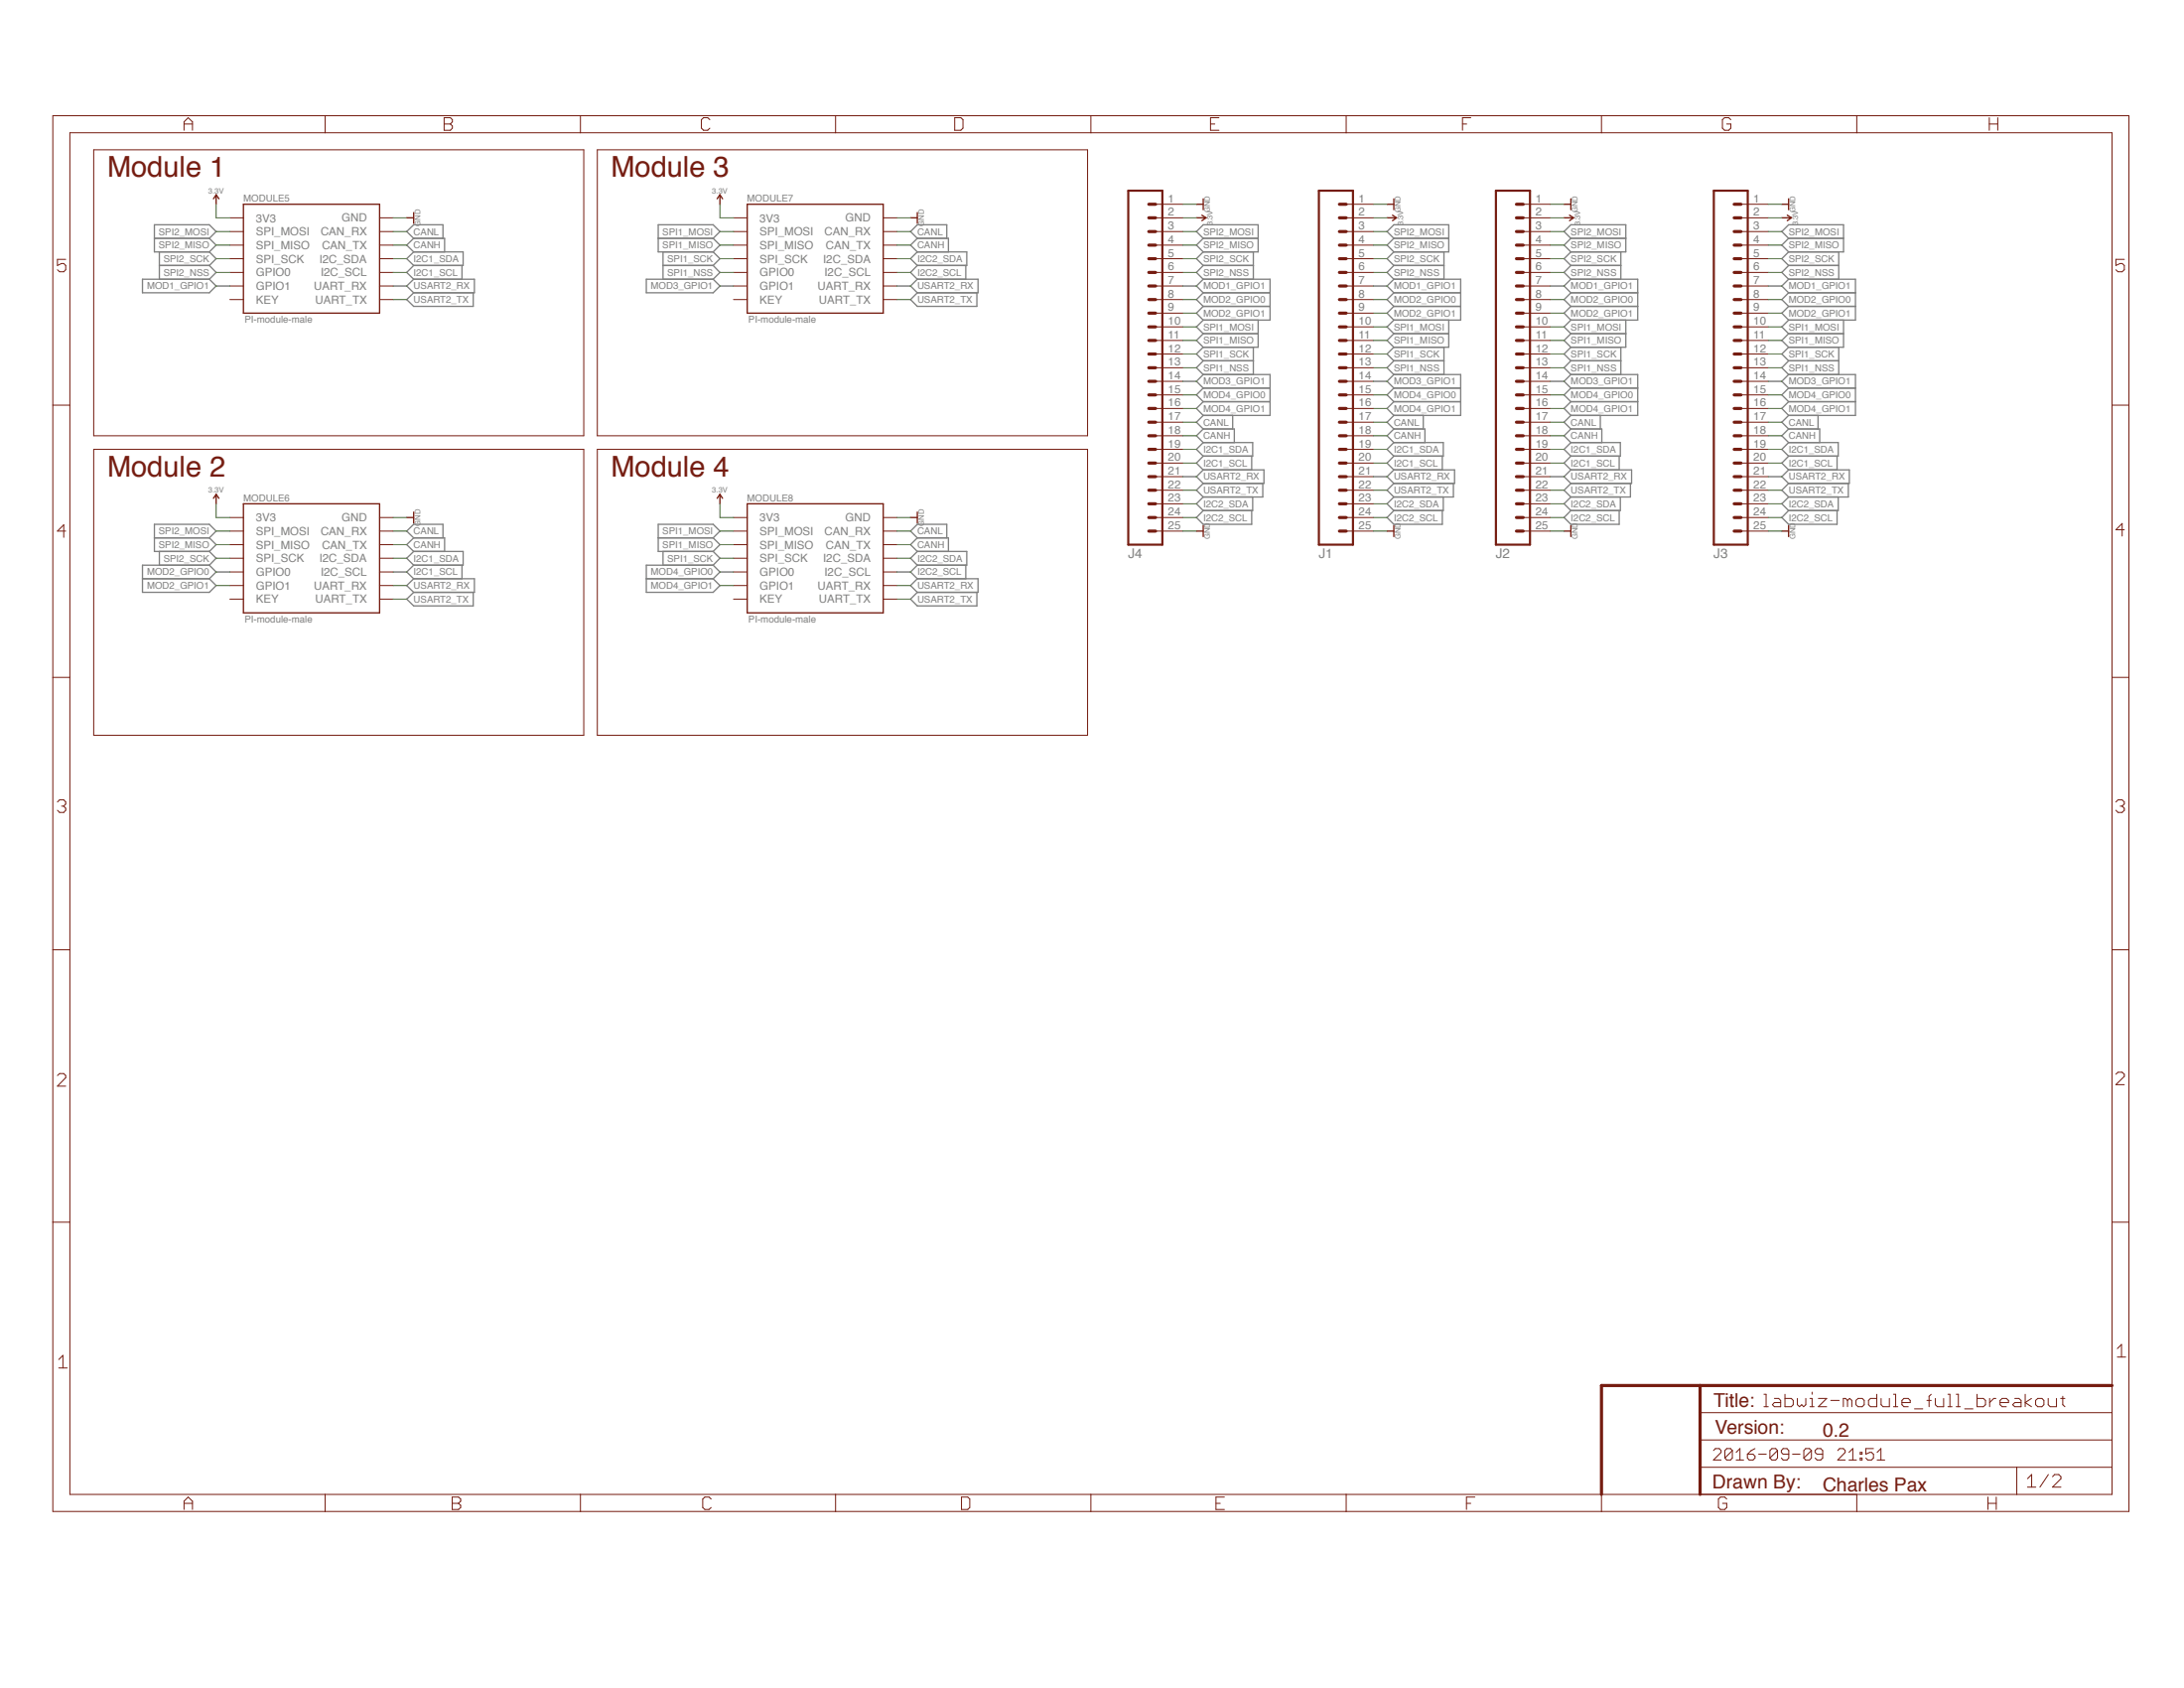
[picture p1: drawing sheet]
<svg xmlns="http://www.w3.org/2000/svg" width="279mm" height="216mm" viewBox="0 0 279 216" stroke-linecap="round" stroke-linejoin="round" font-family="sans-serif">
<g fill="none" stroke="#808080" stroke-width=".17">
<path d="M18.2 35.7h8.6l.8 .9-.8 .8h-8.6zM19.8 30.5h7M20.4 34h6.4M20.4 32.2v3.5M26.8 30.5l.8-.9-.8-.9h-7v3.5h7M26.8 30.5l.8 .9-.8 .8M26.8 32.2l.8 .9-.8 .9M26.8 34l.8 .8-.8 .9M52.9 32.2h6.4v1.8h-6.4M52.9 35.7h7.8v1.7h-7.8M52.9 32.2l-.9 .9 .9 .9M52.9 34l-.9 .8 .9 .9"/>
<path d="M52.9 35.7l-.9 .9 .9 .8M52.9 37.4l-.9 .9 .9 .9h7.6v-1.8M52.9 30.5h4v1.7M52.9 30.5l-.9-.9 .9-.9h3.8v1.8M52.9 30.5l-.9 .9 .9 .8M59.1 34v1.7M82.7 35.7h8.5l.9 .9-.9 .8h-8.5zM84.2 30.5h7M84.8 34h6.4M84.8 32.2v3.5M91.2 32.2l.9 .9-.9 .9M91.2 30.5l.9-.9-.9-.9h-7v3.5h7"/>
<path d="M91.2 30.5l.9 .9-.9 .8M91.2 34l.9 .8-.9 .9M117.4 32.2h6.3v1.8h-6.3M117.4 35.7h7.7v1.7h-7.7M117.4 37.4l-.9 .9 .9 .9h7.6v-1.8M117.4 30.5h3.9v1.7M117.4 30.5l-.9-.9 .9-.9h3.7v1.8M117.4 32.2l-.9 .9 .9 .9M117.4 34l-.9 .8 .9 .9M117.4 35.7l-.9 .9 .9 .8M117.4 30.5l-.9 .9 .9 .8M123.6 34v1.7"/>
<path d="M153.9 37.4l-.8 .9 .8 .9M153.9 37.4h8.6M153.9 39.2h8.6M153.9 39.2l-.8 .9 .8 .8M153.9 30.5l-.8-.9 .8-.9h7.1v3.5h-7.1M153.9 30.5h7.1M153.9 30.5l-.8 .9 .8 .8M153.9 35.7h8.6v5.2h-8.6M153.9 35.7l-.8 .9 .8 .8M153.9 34h6.4M153.9 32.2l-.8 .9 .8 .9M153.9 34l-.8 .8 .8 .9"/>
<path d="M160.3 32.2v3.5M178.3 37.4h8.6M178.3 39.2h8.6M178.3 37.4l-.9 .9 .9 .9M178.3 39.2l-.9 .9 .9 .8M178.3 34h6.4M178.3 35.7h8.6v5.2h-8.6M178.3 34l-.9 .8 .9 .9M178.3 30.5h7M178.3 30.5l-.9-.9 .9-.9h7v3.5h-7M178.3 32.2l-.9 .9 .9 .9M178.3 35.7l-.9 .9 .9 .8"/>
<path d="M178.3 30.5l-.9 .9 .9 .8M184.7 32.2v3.5M201 34h6.4M201 35.7h8.5v5.2h-8.5M201 34l-.9 .8 .9 .9M201 37.4h8.5M201 39.2h8.5M201 37.4l-.9 .9 .9 .9M201 39.2l-.9 .9 .9 .8M201 30.5h7M201 30.5l-.9-.9 .9-.9h7v3.5h-7M201 30.5l-.9 .9 .9 .8"/>
<path d="M201 32.2l-.9 .9 .9 .9M201 35.7l-.9 .9 .9 .8M207.4 32.2v3.5M228.8 34h6.4M228.8 35.7h8.6v5.2h-8.6M228.8 34l-.9 .8 .9 .9M228.8 37.4h8.6M228.8 39.2h8.6M228.8 37.4l-.9 .9 .9 .9M228.8 39.2l-.9 .9 .9 .8M228.8 30.5h7M228.8 30.5l-.9-.9 .9-.9h7v3.5h-7"/>
<path d="M228.8 35.7l-.9 .9 .9 .8M228.8 30.5l-.9 .9 .9 .8M228.8 32.2l-.9 .9 .9 .9M235.2 32.2v3.5M153.9 47.9h8.6v5.2h-8.6M153.9 40.9l-.8 .9 .8 .9M153.9 42.7h7.1M153.9 42.7l-.8 .8 .8 .9M153.9 46.1l-.8 .9 .8 .9M153.9 46.1h6.4M153.9 56.6l-.8 .9 .8 .8M153.9 56.6h6.4v1.7h-6.4"/>
<path d="M153.9 54.9h4v1.7M153.9 54.9l-.8 .8 .8 .9M153.9 47.9l-.8 .9 .8 .8M153.9 49.6h8.6M153.9 51.4l-.8 .8 .8 .9M153.9 51.4h8.6M153.9 49.6l-.8 .9 .8 .9M153.9 44.4l-.8 .9 .8 .8M153.9 58.3l-.8 .9 .8 .9M153.9 53.1l-.8 .9 .8 .9M157.7 53.1v1.8M160.1 58.3v1.8"/>
<path d="M160.3 44.4v3.5M161 40.9v3.5h-7.1M178.3 47.9h8.6v5.2h-8.6M178.3 46.1h6.4M178.3 46.1l-.9 .9 .9 .9M178.3 56.6h6.3v1.7h-6.3M178.3 56.6l-.9 .9 .9 .8M178.3 58.3l-.9 .9 .9 .9M178.3 54.9h4v1.7M178.3 53.1l-.9 .9 .9 .9M178.3 54.9l-.9 .8 .9 .9M178.3 44.4l-.9 .9 .9 .8"/>
<path d="M178.3 49.6h8.6M178.3 47.9l-.9 .9 .9 .8M178.3 51.4h8.6M178.3 51.4l-.9 .8 .9 .9M178.3 49.6l-.9 .9 .9 .9M178.3 42.7h7M178.3 40.9l-.9 .9 .9 .9M178.3 42.7l-.9 .8 .9 .9M182.1 53.1v1.8M184.5 58.3v1.8M184.7 44.4v3.5M185.3 40.9v3.5h-7"/>
<path d="M201 47.9h8.5v5.2h-8.5M201 42.7h7M201 40.9l-.9 .9 .9 .9M201 42.7l-.9 .8 .9 .9M201 46.1h6.4M201 46.1l-.9 .9 .9 .9M201 56.6h6.3v1.7h-6.3M201 56.6l-.9 .9 .9 .8M201 58.3l-.9 .9 .9 .9M201 54.9h3.9v1.7M201 53.1l-.9 .9 .9 .9M201 44.4l-.9 .9 .9 .8"/>
<path d="M201 49.6h8.5M201 47.9l-.9 .9 .9 .8M201 51.4h8.5M201 51.4l-.9 .8 .9 .9M201 49.6l-.9 .9 .9 .9M201 54.9l-.9 .8 .9 .9M204.7 53.1v1.8M207.1 58.3v1.8M207.4 44.4v3.5M208 40.9v3.5h-7M228.8 47.9h8.6v5.2h-8.6M228.8 42.7h7"/>
<path d="M228.8 40.9l-.9 .9 .9 .9M228.8 42.7l-.9 .8 .9 .9M228.8 46.1h6.4M228.8 46.1l-.9 .9 .9 .9M228.8 56.6h6.4v1.7h-6.4M228.8 56.6l-.9 .9 .9 .8M228.8 58.3l-.9 .9 .9 .9M228.8 54.9h4v1.7M228.8 53.1l-.9 .9 .9 .9M228.8 44.4l-.9 .9 .9 .8M228.8 49.6h8.6M228.8 47.9l-.9 .9 .9 .8"/>
<path d="M228.8 51.4h8.6M228.8 51.4l-.9 .8 .9 .9M228.8 49.6l-.9 .9 .9 .9M228.8 54.9l-.9 .8 .9 .9M232.6 53.1v1.8M235 58.3v1.8M235.2 44.4v3.5M235.8 40.9v3.5h-7M18.2 74h8.6M19.8 68.8h7M20.4 70.5v1.8M26.8 72.3l.8 .9-.8 .8"/>
<path d="M26.8 68.8l.8-.9-.8-.8h-7v3.4h7M26.8 68.8l.8 .9-.8 .8M26.8 72.3h-8.6v3.5h8.6l.8-.9-.8-.9M26.8 70.5l.8 .9-.8 .9M52.9 70.5h6.4v1.8h-6.4M52.9 68.8h4v1.7M52.9 68.8l-.9 .9 .9 .8M52.9 75.8l-.9 .8 .9 .9h7.6v-1.7M52.9 74h7.8v1.8h-7.8M52.9 68.8l-.9-.9 .9-.8h3.8v1.7M52.9 74l-.9 .9 .9 .9M52.9 70.5l-.9 .9 .9 .9"/>
<path d="M52.9 72.3l-.9 .9 .9 .8M59.1 72.3v1.7M82.7 74h8.5M84.2 68.8h7M84.8 70.5v1.8M91.2 72.3l.9 .9-.9 .8M91.2 68.8l.9-.9-.9-.8h-7v3.4h7M91.2 68.8l.9 .9-.9 .8M91.2 72.3h-8.5v3.5h8.5l.9-.9-.9-.9M91.2 70.5l.9 .9-.9 .9M117.4 74h7.7v1.8h-7.7M117.4 70.5h6.3v1.8h-6.3"/>
<path d="M117.4 70.5l-.9 .9 .9 .9M117.4 72.3l-.9 .9 .9 .8M117.4 68.8h3.9v1.7M117.4 74l-.9 .9 .9 .9M117.4 68.8l-.9 .9 .9 .8M117.4 75.8l-.9 .8 .9 .9h7.6v-1.7M117.4 68.8l-.9-.9 .9-.8h3.7v1.7M123.6 72.3v1.7M153.9 65.3l-.8 .9 .8 .9h6.2v-1.8M153.9 61.8l-.8 .9 .8 .9M153.9 60.1h7.8v1.7h-7.8M153.9 60.1l-.8 .9 .8 .8"/>
<path d="M153.9 63.6l-.8 .8 .8 .9M160.3 63.6v1.7h-6.4M161.5 61.8v1.8h-7.6M178.3 60.1l-.9 .9 .9 .8M178.3 61.8l-.9 .9 .9 .9M178.3 65.3l-.9 .9 .9 .9h6.2v-1.8M178.3 60.1h7.8v1.7h-7.8M178.3 63.6l-.9 .8 .9 .9M184.6 63.6v1.7h-6.3M185.9 61.8v1.8h-7.6M201 65.3l-.9 .9 .9 .9h6.1v-1.8M201 60.1h7.7v1.7h-7.7"/>
<path d="M201 60.1l-.9 .9 .9 .8M201 63.6l-.9 .8 .9 .9M201 61.8l-.9 .9 .9 .9M207.3 63.6v1.7h-6.3M208.6 61.8v1.8h-7.6M228.8 65.3l-.9 .9 .9 .9h6.2v-1.8M228.8 60.1h7.8v1.7h-7.8M228.8 60.1l-.9 .9 .9 .8M228.8 63.6l-.9 .8 .9 .9M228.8 61.8l-.9 .9 .9 .9M235.2 63.6v1.7h-6.4M236.5 61.8v1.8h-7.7"/>
</g>
<g fill="none" stroke="#751c10" stroke-width=".13">
<path d="M6.8 14.8h265.6v178.5h-265.6zM8.9 17h261.3v174.1h-261.3zM12 19.2v36.5M12 19.2h62.7v36.5h-62.7M23.5 16.7v-1.1l.6-.5 .5 .5v1.1M23.5 15.9h1.1M41.6 14.8v2.2M56.8 15.9h.8M56.8 15.1h.8l.3 .2v.3l-.3 .3 .3 .2v.3l-.3 .3h-.8zM74.3 14.8v2.2M76.4 19.2h62.7v36.5h-62.7zM90.8 15.3l-.3-.2h-.5l-.3 .2v1.1l.3 .3h.5l.3-.3"/>
<path d="M106.9 14.8v2.2M122.1 15.1h.8l.3 .2v1.1l-.3 .3h-.8zM139.6 14.8v2.2M154.9 15.9h.5M155.9 15.1h-1v1.6h1M172.2 14.8v2.2M187.1 15.9h.5M188.2 15.1h-1.1v1.6M204.9 14.8v2.2M221.4 15.3l-.2-.2h-.6l-.2 .2v1.1l.2 .3h.6l.2-.3v-.5h-.5M237.5 14.8v2.2M254.5 15.1v1.6"/>
<path d="M254.5 15.9h1.1M255.6 15.1v1.6M8.4 33.2h-1v.8l.5-.3h.3l.2 .3v.5l-.2 .3h-.6l-.2-.3M29.4 27.9h1.7M29.4 29.6h1.7M29.4 36.6h1.7M29.4 31.4h1.7M29.4 33.1h1.7M29.4 34.8h1.7M29.4 38.3h1.7M48.6 27.9h1.7M48.6 29.6h1.7"/>
<path d="M48.6 36.6h1.7M48.6 31.4h1.7M48.6 33.1h1.7M48.6 34.8h1.7M48.6 38.3h1.7M93.8 27.9h1.8M93.8 29.6h1.8M93.8 36.6h1.8M93.8 31.4h1.8M93.8 33.1h1.8M93.8 34.8h1.8M93.8 38.3h1.8"/>
<path d="M113 27.9h1.7M113 29.6h1.7M113 36.6h1.7M113 31.4h1.7M113 33.1h1.7M113 34.8h1.7M113 38.3h1.7M147.8 27.9h3.5M147.8 29.6h3.5M147.8 36.6h3.5M147.8 31.4h3.5M147.8 33.1h3.5"/>
<path d="M147.8 34.8h3.5M147.8 38.3h3.5M147.8 26.1h3.5M172.2 27.9h3.5M172.2 29.6h3.5M172.2 36.6h3.5M172.2 31.4h3.5M172.2 33.1h3.5M172.2 34.8h3.5M172.2 38.3h3.5M172.2 26.1h3.5M194.9 27.9h3.4"/>
<path d="M194.9 29.6h3.4M194.9 36.6h3.4M194.9 31.4h3.4M194.9 33.1h3.4M194.9 34.8h3.4M194.9 38.3h3.4M194.9 26.1h3.4M222.7 27.9h3.5M222.7 29.6h3.5M222.7 36.6h3.5M222.7 31.4h3.5M222.7 33.1h3.5"/>
<path d="M222.7 34.8h3.5M222.7 38.3h3.5M222.7 26.1h3.5M271.8 33.2h-1.1v.8l.5-.3h.3l.3 .3v.5l-.3 .3h-.5l-.3-.3M6.8 51.8h2.1M12 57.5h62.7v36.5h-62.7zM76.4 57.5h62.7v36.5h-62.7zM147.8 55.7h3.5M147.8 57.5h3.5M147.8 40.1h3.5M147.8 41.8h3.5M147.8 43.5h3.5"/>
<path d="M147.8 45.3h3.5M147.8 47h3.5M147.8 48.8h3.5M147.8 50.5h3.5M147.8 52.2h3.5M147.8 54h3.5M147.8 59.2h3.5M172.2 55.7h3.5M172.2 57.5h3.5M172.2 40.1h3.5M172.2 41.8h3.5M172.2 43.5h3.5"/>
<path d="M172.2 45.3h3.5M172.2 47h3.5M172.2 48.8h3.5M172.2 50.5h3.5M172.2 52.2h3.5M172.2 54h3.5M172.2 59.2h3.5M194.9 55.7h3.4M194.9 57.5h3.4M194.9 40.1h3.4M194.9 41.8h3.4M194.9 43.5h3.4"/>
<path d="M194.9 45.3h3.4M194.9 47h3.4M194.9 48.8h3.4M194.9 50.5h3.4M194.9 52.2h3.4M194.9 54h3.4M194.9 59.2h3.4M222.7 55.7h3.5M222.7 57.5h3.5M222.7 40.1h3.5M222.7 41.8h3.5M222.7 43.5h3.5"/>
<path d="M222.7 45.3h3.5M222.7 47h3.5M222.7 48.8h3.5M222.7 50.5h3.5M222.7 52.2h3.5M222.7 54h3.5M222.7 59.2h3.5M270.2 51.8h2.2M8.4 67.9h-1l.8-.8v1.6M29.4 67.9h1.7M29.4 66.2h1.7M29.4 74.9h1.7"/>
<path d="M29.4 69.7h1.7M29.4 71.4h1.7M29.4 73.2h1.7M29.4 76.6h1.7M48.6 67.9h1.7M48.6 66.2h1.7M48.6 74.9h1.7M48.6 69.7h1.7M48.6 71.4h1.7M48.6 73.2h1.7M48.6 76.6h1.7M93.8 67.9h1.8"/>
<path d="M93.8 66.2h1.8M93.8 74.9h1.8M93.8 69.7h1.8M93.8 71.4h1.8M93.8 73.2h1.8M93.8 76.6h1.8M113 67.9h1.7M113 66.2h1.7M113 74.9h1.7M113 69.7h1.7M113 71.4h1.7M113 73.2h1.7"/>
<path d="M113 76.6h1.7M147.8 67.9h3.5M147.8 66.2h3.5M147.8 61h3.5M147.8 62.7h3.5M147.8 64.4h3.5M172.2 67.9h3.5M172.2 66.2h3.5M172.2 61h3.5M172.2 62.7h3.5M172.2 64.4h3.5M194.9 67.9h3.4"/>
<path d="M194.9 66.2h3.4M194.9 61h3.4M194.9 62.7h3.4M194.9 64.4h3.4M222.7 67.9h3.5M222.7 66.2h3.5M222.7 61h3.5M222.7 62.7h3.5M222.7 64.4h3.5M271.8 67.8h-1.1l.8-.8v1.6M6.8 86.6h2.1M270.2 86.6h2.2"/>
<path d="M7.4 102.6l.2-.3h.6l.2 .3v.2l-.2 .3M7.9 103.1h.3M8.2 103.1l.2 .3v.2l-.2 .3h-.6l-.2-.3M270.7 102.6l.3-.3h.5l.3 .3v.2l-.3 .3M271.2 103.1h.3M271.5 103.1l.3 .3v.2l-.3 .3h-.5l-.3-.3M6.8 121.5h2.1M7.4 137.6l.2-.3h.6l.2 .3v.2l-1 1.1h1M270.2 121.5h2.2M270.7 137.4l.3-.3h.5l.3 .3v.3l-1.1 1h1.1M6.8 156.3h2.1M270.2 156.3h2.2"/>
<path d="M7.5 173.9l.5-.5v1.6M7.5 175h1.1M225.7 178.3h.2v1.6M225.7 179.9h.5M227 178.9h.5l.3 .2v.8h-.8l-.3-.2 .3-.3h.8M228.4 178.3v1.6h.8l.2-.2v-.6l-.2-.2h-.8M229.9 178.9v.8l.3 .2 .3-.2 .2 .2 .3-.2v-.8M231.5 179.9h.6M231.5 178.9h.3v1M231.8 178.1v.2M232.6 178.9h1.1l-1.1 1h1.1M234.2 179.1h1.1"/>
<path d="M236.4 179.1l-.3-.2h-.3v1M236.4 179.1v.8M236.4 179.1l.2-.2 .3 .2v.8M237.4 179.1l.3-.2h.5l.3 .2v.6l-.3 .2h-.5l-.3-.2zM240.1 178.3v1.6h-.8l-.3-.2v-.6l.3-.2h.8M240.6 178.9v.8l.3 .2h.8v-1M242.2 178.3h.3v1.6M242.2 179.9h.6M243.3 179.4h1.1v-.3l-.3-.2h-.5l-.3 .2v.6l.3 .2h.5M246.5 179.1h.6M247.1 178.3l-.3 .3v1.3M247.6 178.9v.8l.2 .2h.9v-1"/>
<path d="M249.2 178.3h.3v1.6M249.2 179.9h.5M250.3 178.3h.2v1.6M250.3 179.9h.5M252.9 178.3v1.6h.8l.3-.2v-.6l-.3-.2h-.8M254.5 178.9v1M255.3 178.9h-.2l-.6 .5M255.9 179.4h1v-.3l-.2-.2h-.6l-.2 .2v.6l.2 .2h.6M257.8 178.9h.5l.3 .2v.8h-.8l-.3-.2 .3-.3h.8M259.1 178.3v1.6M259.9 178.9l-.8 .5 .8 .5M260.4 179.1l.3-.2h.5l.3 .2v.6l-.3 .2h-.5l-.3-.2z"/>
<path d="M262 178.9v.8l.3 .2h.8v-1M263.6 178.9h.6M263.9 178.6v1.1l.3 .2M270.9 172.5l.5-.5v1.6M270.9 173.6h1M23.5 193.1v-1.1l.6-.5 .5 .5v1.1M23.5 192.3h1.1M41.6 191.1v2.2M57.9 192.3h.8M57.9 191.5h.8l.2 .2v.3l-.2 .3 .2 .2v.3l-.2 .3h-.8zM74.3 191.1v2.2M91 191.7l-.3-.2h-.5l-.3 .2v1.1l.3 .3h.5l.3-.3"/>
<path d="M106.9 191.1v2.2M123 191.5h.8l.3 .2v1.1l-.3 .3h-.8zM139.6 191.1v2.2M155.6 192.3h.5M156.6 191.5h-1v1.6h1M172.2 191.1v2.2M187.6 192.3h.6M188.7 191.5h-1.1v1.6M204.9 191.1v2.2M217.5 187.7h52.7M217.5 184.2h52.7M217.5 180.7h52.7"/>
<path d="M219.2 185.5l.3-.2h.4l.3 .2v.3l-1 .9h1M220.9 191.7l-.3-.2h-.5l-.3 .2v1.1l.3 .3h.5l.3-.3v-.5h-.5M221.6 185.5v1l-.2 .2h-.5l-.2-.2M221.6 185.5l-.2-.2h-.5l-.2 .2v1M221.6 185.5l-.9 1M222.1 186.7h1M222.1 185.8l.5-.5v1.4M223.5 186h.8l.2 .3v.2l-.2 .2h-.5l-.3-.2zM224.5 185.3l-.5 .2-.5 .5M225 186h1M227.4 185.5v1l-.2 .2h-.5l-.3-.2M227.4 185.5l-.2-.2h-.5l-.3 .2v1"/>
<path d="M227.4 185.5l-1 1M228.8 186h-.7l-.2-.2v-.3l.2-.2h.5l.2 .2v1l-.2 .2h-.5l-.2-.2M229.3 186h1M231.7 185.5v1l-.2 .2h-.5l-.2-.2M231.7 185.5l-.2-.2h-.5l-.2 .2v1M231.7 185.5l-.9 1M233.2 186h-.7l-.3-.2v-.3l.3-.2h.4l.3 .2v1l-.3 .2h-.4l-.3-.2M235.1 185.5l.2-.2h.5l.3 .2v.3l-1 .9h1M236.5 186.7h1M236.5 185.8l.5-.5v1.4M237.5 191.1v2.2M238 186.5h.2v.2h-.2z"/>
<path d="M238 185.8h.2v.2h-.2zM239.7 185.3h-1v.7l.5-.2h.2l.3 .2v.5l-.3 .2h-.5l-.2-.2M240.1 185.8l.5-.5v1.4M240.1 186.7h1M244.9 180.2h1.1M251.3 180.2h1.1M254.3 192.3h1.1M254.3 191.5v1.6M255.4 191.5v1.6M258 187.7v3.4M259.4 189.1l.5-.5v1.6M259.4 190.2h1"/>
<path d="M262 188.6l-1 1.6M262.6 188.9l.3-.3h.5l.3 .3v.2l-1.1 1.1h1.1"/>
</g>
<g fill="none" stroke="#751c10" stroke-width=".4">
<path d="M147 29.6h.8M147 27.9h.8M147 26.1h.8M147 33.1h.8M147 31.4h.8M147 34.8h.8M147 36.6h.8M147 38.3h.8M171.3 29.6h.9M171.3 27.9h.9M171.3 26.1h.9M171.3 33.1h.9"/>
<path d="M171.3 31.4h.9M171.3 34.8h.9M171.3 36.6h.9M171.3 38.3h.9M194 29.6h.9M194 27.9h.9M194 26.1h.9M194 33.1h.9M194 31.4h.9M194 34.8h.9M194 36.6h.9M194 38.3h.9"/>
<path d="M221.9 29.6h.8M221.9 27.9h.8M221.9 26.1h.8M221.9 33.1h.8M221.9 31.4h.8M221.9 34.8h.8M221.9 36.6h.8M221.9 38.3h.8M147 40.1h.8M147 41.8h.8M147 43.5h.8M147 45.3h.8"/>
<path d="M147 47h.8M147 48.8h.8M147 50.5h.8M147 52.2h.8M147 54h.8M147 55.7h.8M147 57.5h.8M147 59.2h.8M171.3 40.1h.9M171.3 41.8h.9M171.3 43.5h.9M171.3 45.3h.9"/>
<path d="M171.3 47h.9M171.3 48.8h.9M171.3 50.5h.9M171.3 52.2h.9M171.3 54h.9M171.3 55.7h.9M171.3 57.5h.9M171.3 59.2h.9M194 40.1h.9M194 41.8h.9M194 43.5h.9M194 45.3h.9"/>
<path d="M194 47h.9M194 48.8h.9M194 50.5h.9M194 52.2h.9M194 54h.9M194 55.7h.9M194 57.5h.9M194 59.2h.9M221.9 40.1h.8M221.9 41.8h.8M221.9 43.5h.8M221.9 45.3h.8"/>
<path d="M221.9 47h.8M221.9 48.8h.8M221.9 50.5h.8M221.9 52.2h.8M221.9 54h.8M221.9 55.7h.8M221.9 57.5h.8M221.9 59.2h.8M147 61h.8M147 62.7h.8M147 64.4h.8M147 66.2h.8"/>
<path d="M147 67.9h.8M171.3 61h.9M171.3 62.7h.9M171.3 64.4h.9M171.3 66.2h.9M171.3 67.9h.9M194 61h.9M194 62.7h.9M194 64.4h.9M194 66.2h.9M194 67.9h.9M221.9 61h.8"/>
<path d="M221.9 62.7h.8M221.9 64.4h.8M221.9 66.2h.8M221.9 67.9h.8M217.5 177.2v13.9M270.2 177.2h-65.3v13.9"/>
</g>
<g fill="none" stroke="#751c10" stroke-width=".17">
<path d="M27.6 24.9l.4 .5M27.6 24.9l-.3 .5M27.6 24.9v1.2M31.1 26.1h17.5v14h-17.5zM52 27.9h.9M52.9 27.2v1.4M92.1 24.9l.3 .5M92.1 24.9l-.4 .5M92.1 24.9v1.2M95.6 26.1h17.4v14h-17.4zM116.5 27.9h.9M117.4 27.2v1.4"/>
<path d="M153.1 26.1h.8M153.1 27.9h1.2M153.8 27.5l.5 .4M153.9 25.4v1.4M154.3 27.9l-.5 .3M177.4 26.1h.9M177.4 27.9h1.3M178.1 27.5l.6 .4M178.3 25.4v1.4M178.7 27.9l-.6 .3M200.1 26.1h.9M200.1 27.9h1.2"/>
<path d="M200.8 27.5l.5 .4M201 25.4v1.4M201.3 27.9l-.5 .3M227.9 26.1h.9M227.9 27.9h1.3M228.6 27.5l.6 .4M228.8 25.4v1.4M229.2 27.9l-.6 .3M27.6 63.2v1.2M27.6 63.2l.4 .5M27.6 63.2l-.3 .5M31.1 64.4h17.5v14h-17.5z"/>
<path d="M52 66.2h.9M52.9 65.5v1.4M92.1 63.2v1.2M92.1 63.2l.3 .5M92.1 63.2l-.4 .5M95.6 64.4h17.4v14h-17.4zM116.5 66.2h.9M117.4 65.5v1.4M153.1 67.9h.8M153.9 67.2v1.4M177.4 67.9h.9M178.3 67.2v1.4"/>
<path d="M200.1 67.9h.9M201 67.2v1.4M227.9 67.9h.9M228.8 67.2v1.4"/>
</g>
<path d="M144.3 24.4h4.4v45.3h-4.4zM168.7 24.4h4.4v45.3h-4.4zM191.4 24.4h4.3v45.3h-4.3zM219.2 24.4h4.4v45.3h-4.4z" fill="none" stroke="#751c10" stroke-width=".28"/>
<g fill="none" stroke="#387919" stroke-width=".13">
<path d="M27.6 26.1v1.8h1.8M27.6 34.8h1.8M27.6 29.6h1.8M27.6 31.4h1.8M27.6 33.1h1.8M27.6 36.6h1.8M50.3 27.9h1.7M50.3 34.8h1.7M50.3 38.3h1.7M50.3 29.6h1.7M50.3 31.4h1.7M50.3 33.1h1.7"/>
<path d="M50.3 36.6h1.7M92.1 26.1v1.8h1.7M92.1 34.8h1.7M92.1 29.6h1.7M92.1 31.4h1.7M92.1 33.1h1.7M92.1 36.6h1.7M114.7 27.9h1.8M114.7 34.8h1.8M114.7 38.3h1.8M114.7 29.6h1.8M114.7 31.4h1.8"/>
<path d="M114.7 33.1h1.8M114.7 36.6h1.8M151.3 27.9h1.8M151.3 26.1h1.8M151.3 34.8h1.8M151.3 38.3h1.8M151.3 29.6h1.8M151.3 31.4h1.8M151.3 33.1h1.8M151.3 36.6h1.8M175.7 27.9h1.7M175.7 26.1h1.7"/>
<path d="M175.7 34.8h1.7M175.7 38.3h1.7M175.7 29.6h1.7M175.7 31.4h1.7M175.7 33.1h1.7M175.7 36.6h1.7M198.3 27.9h1.8M198.3 26.1h1.8M198.3 34.8h1.8M198.3 38.3h1.8M198.3 29.6h1.8M198.3 31.4h1.8"/>
<path d="M198.3 33.1h1.8M198.3 36.6h1.8M226.2 27.9h1.7M226.2 26.1h1.7M226.2 34.8h1.7M226.2 38.3h1.7M226.2 29.6h1.7M226.2 31.4h1.7M226.2 33.1h1.7M226.2 36.6h1.7M151.3 40.1h1.8M151.3 41.8h1.8"/>
<path d="M151.3 43.5h1.8M151.3 47h1.8M151.3 57.5h1.8M151.3 59.2h1.8M151.3 54h1.8M151.3 45.3h1.8M151.3 48.8h1.8M151.3 52.2h1.8M151.3 50.5h1.8M151.3 55.7h1.8M175.7 40.1h1.7M175.7 41.8h1.7"/>
<path d="M175.7 43.5h1.7M175.7 47h1.7M175.7 57.5h1.7M175.7 59.2h1.7M175.7 54h1.7M175.7 45.3h1.7M175.7 48.8h1.7M175.7 52.2h1.7M175.7 50.5h1.7M175.7 55.7h1.7M198.3 40.1h1.8M198.3 41.8h1.8"/>
<path d="M198.3 43.5h1.8M198.3 47h1.8M198.3 57.5h1.8M198.3 59.2h1.8M198.3 54h1.8M198.3 45.3h1.8M198.3 48.8h1.8M198.3 52.2h1.8M198.3 50.5h1.8M198.3 55.7h1.8M226.2 40.1h1.7M226.2 41.8h1.7"/>
<path d="M226.2 43.5h1.7M226.2 47h1.7M226.2 57.5h1.7M226.2 59.2h1.7M226.2 54h1.7M226.2 45.3h1.7M226.2 48.8h1.7M226.2 52.2h1.7M226.2 50.5h1.7M226.2 55.7h1.7M27.6 64.4v1.8h1.8M27.6 67.9h1.8"/>
<path d="M27.6 73.2h1.8M27.6 74.9h1.8M27.6 69.7h1.8M27.6 71.4h1.8M50.3 66.2h1.7M50.3 67.9h1.7M50.3 73.2h1.7M50.3 74.9h1.7M50.3 69.7h1.7M50.3 71.4h1.7M50.3 76.6h1.7M92.1 64.4v1.8h1.7"/>
<path d="M92.1 67.9h1.7M92.1 73.2h1.7M92.1 74.9h1.7M92.1 69.7h1.7M92.1 71.4h1.7M114.7 66.2h1.8M114.7 67.9h1.8M114.7 73.2h1.8M114.7 74.9h1.8M114.7 69.7h1.8M114.7 71.4h1.8M114.7 76.6h1.8"/>
<path d="M151.3 66.2h1.8M151.3 67.9h1.8M151.3 61h1.8M151.3 64.4h1.8M151.3 62.7h1.8M175.7 66.2h1.7M175.7 67.9h1.7M175.7 61h1.7M175.7 64.4h1.7M175.7 62.7h1.7M198.3 66.2h1.8M198.3 67.9h1.8"/>
<path d="M198.3 61h1.8M198.3 64.4h1.8M198.3 62.7h1.8M226.2 66.2h1.7M226.2 67.9h1.7M226.2 61h1.7M226.2 64.4h1.7M226.2 62.7h1.7"/>
</g>
<g font-size="3.7" fill="#751c10">
<text x="13.7" y="22.6">Module 1</text>
<text x="78.2" y="22.6">Module 3</text>
<text x="13.7" y="61">Module 2</text>
<text x="78.2" y="61">Module 4</text>
</g>
<g font-size="2.5" fill="#751c10">
<text x="219.2" y="179.9">Title:</text>
<text x="219.4" y="183.4">Version:</text>
<text x="233.2" y="183.7">0.2</text>
<text x="219.1" y="190.4">Drawn By:</text>
<text x="233.2" y="190.7">Charles Pax</text>
</g>
<g font-size="1.7" fill="#808080">
<text x="144.3" y="71.4">J4</text>
<text x="168.7" y="71.4">J1</text>
<text x="191.4" y="71.4">J2</text>
<text x="219.2" y="71.4">J3</text>
</g>
<g font-size="1.5" fill="#808080">
<text x="32.7" y="28.4">3V3</text>
<text x="43.7" y="28.4">GND</text>
<text x="97.2" y="28.4">3V3</text>
<text x="108.2" y="28.4">GND</text>
<text x="149.4" y="25.9">1</text>
<text x="149.4" y="27.6">2</text>
<text x="149.4" y="29.4">3</text>
<text x="173.8" y="25.9">1</text>
<text x="173.8" y="27.6">2</text>
<text x="173.8" y="29.4">3</text>
<text x="196.5" y="25.9">1</text>
<text x="196.5" y="27.6">2</text>
<text x="196.5" y="29.4">3</text>
<text x="224.3" y="25.9">1</text>
<text x="224.3" y="27.6">2</text>
<text x="224.3" y="29.4">3</text>
<text x="32.7" y="30.1">SPI_MOSI</text>
<text x="32.7" y="31.9">SPI_MISO</text>
<text x="32.7" y="33.6">SPI_SCK</text>
<text x="32.7" y="35.4">GPIO0</text>
<text x="40.9" y="33.6">I2C_SDA</text>
<text x="41" y="30.1">CAN_RX</text>
<text x="41" y="35.3">I2C_SCL</text>
<text x="41.2" y="31.9">CAN_TX</text>
<text x="97.2" y="30.1">SPI_MOSI</text>
<text x="97.2" y="31.9">SPI_MISO</text>
<text x="97.2" y="33.6">SPI_SCK</text>
<text x="97.2" y="35.4">GPIO0</text>
<text x="105.3" y="33.6">I2C_SDA</text>
<text x="105.5" y="30.1">CAN_RX</text>
<text x="105.5" y="35.3">I2C_SCL</text>
<text x="105.6" y="31.9">CAN_TX</text>
<text x="149.4" y="31.1">4</text>
<text x="149.4" y="32.8">5</text>
<text x="149.4" y="34.6">6</text>
<text x="173.8" y="31.1">4</text>
<text x="173.8" y="32.8">5</text>
<text x="173.8" y="34.6">6</text>
<text x="196.5" y="31.1">4</text>
<text x="196.5" y="32.8">5</text>
<text x="196.5" y="34.6">6</text>
<text x="224.3" y="31.1">4</text>
<text x="224.3" y="32.8">5</text>
<text x="224.3" y="34.6">6</text>
<text x="32.7" y="37.1">GPIO1</text>
<text x="32.7" y="38.8">KEY</text>
<text x="40.2" y="37.1">UART_RX</text>
<text x="40.3" y="38.8">UART_TX</text>
<text x="97.2" y="37.1">GPIO1</text>
<text x="97.2" y="38.8">KEY</text>
<text x="104.6" y="37.1">UART_RX</text>
<text x="104.8" y="38.8">UART_TX</text>
<text x="149.4" y="36.3">7</text>
<text x="149.4" y="38.1">8</text>
<text x="149.4" y="39.8">9</text>
<text x="149.4" y="41.6">10</text>
<text x="173.8" y="36.3">7</text>
<text x="173.8" y="38.1">8</text>
<text x="173.8" y="39.8">9</text>
<text x="173.8" y="41.6">10</text>
<text x="196.5" y="36.3">7</text>
<text x="196.5" y="38.1">8</text>
<text x="196.5" y="39.8">9</text>
<text x="196.5" y="41.6">10</text>
<text x="224.3" y="36.3">7</text>
<text x="224.3" y="38.1">8</text>
<text x="224.3" y="39.8">9</text>
<text x="224.3" y="41.6">10</text>
<text x="149.4" y="43.3">11</text>
<text x="149.4" y="45">12</text>
<text x="149.4" y="46.8">13</text>
<text x="173.8" y="43.3">11</text>
<text x="173.8" y="45">12</text>
<text x="173.8" y="46.8">13</text>
<text x="196.5" y="43.3">11</text>
<text x="196.5" y="45">12</text>
<text x="196.5" y="46.8">13</text>
<text x="224.3" y="43.3">11</text>
<text x="224.3" y="45">12</text>
<text x="224.3" y="46.8">13</text>
<text x="149.4" y="48.5">14</text>
<text x="149.4" y="50.3">15</text>
<text x="149.4" y="52">16</text>
<text x="149.4" y="53.7">17</text>
<text x="173.8" y="48.5">14</text>
<text x="173.8" y="50.3">15</text>
<text x="173.8" y="52">16</text>
<text x="173.8" y="53.7">17</text>
<text x="196.5" y="48.5">14</text>
<text x="196.5" y="50.3">15</text>
<text x="196.5" y="52">16</text>
<text x="196.5" y="53.7">17</text>
<text x="224.3" y="48.5">14</text>
<text x="224.3" y="50.3">15</text>
<text x="224.3" y="52">16</text>
<text x="224.3" y="53.7">17</text>
<text x="149.4" y="55.5">18</text>
<text x="149.4" y="57.2">19</text>
<text x="149.4" y="59">20</text>
<text x="173.8" y="55.5">18</text>
<text x="173.8" y="57.2">19</text>
<text x="173.8" y="59">20</text>
<text x="196.5" y="55.5">18</text>
<text x="196.5" y="57.2">19</text>
<text x="196.5" y="59">20</text>
<text x="224.3" y="55.5">18</text>
<text x="224.3" y="57.2">19</text>
<text x="224.3" y="59">20</text>
<text x="149.4" y="60.7">21</text>
<text x="149.4" y="62.5">22</text>
<text x="149.4" y="64.2">23</text>
<text x="149.4" y="65.9">24</text>
<text x="173.8" y="60.7">21</text>
<text x="173.8" y="62.5">22</text>
<text x="173.8" y="64.2">23</text>
<text x="173.8" y="65.9">24</text>
<text x="196.5" y="60.7">21</text>
<text x="196.5" y="62.5">22</text>
<text x="196.5" y="64.2">23</text>
<text x="196.5" y="65.9">24</text>
<text x="224.3" y="60.7">21</text>
<text x="224.3" y="62.5">22</text>
<text x="224.3" y="64.2">23</text>
<text x="224.3" y="65.9">24</text>
<text x="32.7" y="66.7">3V3</text>
<text x="32.7" y="68.4">SPI_MOSI</text>
<text x="32.7" y="70.2">SPI_MISO</text>
<text x="32.7" y="71.9">SPI_SCK</text>
<text x="40.9" y="71.9">I2C_SDA</text>
<text x="41" y="68.4">CAN_RX</text>
<text x="41.2" y="70.2">CAN_TX</text>
<text x="43.7" y="66.7">GND</text>
<text x="97.2" y="66.7">3V3</text>
<text x="97.2" y="68.4">SPI_MOSI</text>
<text x="97.2" y="70.2">SPI_MISO</text>
<text x="97.2" y="71.9">SPI_SCK</text>
<text x="105.3" y="71.9">I2C_SDA</text>
<text x="105.5" y="68.4">CAN_RX</text>
<text x="105.6" y="70.2">CAN_TX</text>
<text x="108.2" y="66.7">GND</text>
<text x="149.4" y="67.7">25</text>
<text x="173.8" y="67.7">25</text>
<text x="196.5" y="67.7">25</text>
<text x="224.3" y="67.7">25</text>
<text x="32.7" y="73.7">GPIO0</text>
<text x="32.7" y="75.4">GPIO1</text>
<text x="32.7" y="77.2">KEY</text>
<text x="40.2" y="75.4">UART_RX</text>
<text x="40.3" y="77.1">UART_TX</text>
<text x="41" y="73.7">I2C_SCL</text>
<text x="97.2" y="73.7">GPIO0</text>
<text x="97.2" y="75.4">GPIO1</text>
<text x="97.2" y="77.2">KEY</text>
<text x="104.6" y="75.4">UART_RX</text>
<text x="104.8" y="77.1">UART_TX</text>
<text x="105.5" y="73.7">I2C_SCL</text>
</g>
<g font-size="1.2" fill="#808080">
<text x="31.1" y="25.8">MODULE5</text>
<text x="95.6" y="25.8">MODULE7</text>
<text x="20.3" y="30">SPI2_MOSI</text>
<text x="20.3" y="31.8">SPI2_MISO</text>
<text x="20.9" y="35.3">SPI2_NSS</text>
<text x="20.9" y="33.5">SPI2_SCK</text>
<text x="52.9" y="33.5">I2C1_SDA</text>
<text x="52.9" y="35.3">I2C1_SCL</text>
<text x="52.9" y="30">CANL</text>
<text x="52.9" y="31.8">CANH</text>
<text x="84.7" y="30">SPI1_MOSI</text>
<text x="84.7" y="31.8">SPI1_MISO</text>
<text x="85.4" y="35.3">SPI1_NSS</text>
<text x="85.4" y="33.5">SPI1_SCK</text>
<text x="117.3" y="33.5">I2C2_SDA</text>
<text x="117.3" y="35.3">I2C2_SCL</text>
<text x="117.3" y="30">CANL</text>
<text x="117.3" y="31.8">CANH</text>
<text x="153.9" y="35.3">SPI2_NSS</text>
<text x="153.9" y="30">SPI2_MOSI</text>
<text x="153.9" y="31.8">SPI2_MISO</text>
<text x="153.9" y="33.5">SPI2_SCK</text>
<text x="178.3" y="35.3">SPI2_NSS</text>
<text x="178.3" y="30">SPI2_MOSI</text>
<text x="178.3" y="31.8">SPI2_MISO</text>
<text x="178.3" y="33.5">SPI2_SCK</text>
<text x="201" y="35.3">SPI2_NSS</text>
<text x="201" y="30">SPI2_MOSI</text>
<text x="201" y="31.8">SPI2_MISO</text>
<text x="201" y="33.5">SPI2_SCK</text>
<text x="228.8" y="35.3">SPI2_NSS</text>
<text x="228.8" y="30">SPI2_MOSI</text>
<text x="228.8" y="31.8">SPI2_MISO</text>
<text x="228.8" y="33.5">SPI2_SCK</text>
<text x="18.8" y="37">MOD1_GPIO1</text>
<text x="31.3" y="41.3">PI-module-male</text>
<text x="52.9" y="37">USART2_RX</text>
<text x="52.9" y="38.8">USART2_TX</text>
<text x="83.2" y="37">MOD3_GPIO1</text>
<text x="95.8" y="41.3">PI-module-male</text>
<text x="117.3" y="37">USART2_RX</text>
<text x="117.3" y="38.8">USART2_TX</text>
<text x="153.9" y="38.8">MOD2_GPIO0</text>
<text x="153.9" y="40.5">MOD2_GPIO1</text>
<text x="153.9" y="37">MOD1_GPIO1</text>
<text x="178.3" y="38.8">MOD2_GPIO0</text>
<text x="178.3" y="40.5">MOD2_GPIO1</text>
<text x="178.3" y="37">MOD1_GPIO1</text>
<text x="201" y="38.8">MOD2_GPIO0</text>
<text x="201" y="40.5">MOD2_GPIO1</text>
<text x="201" y="37">MOD1_GPIO1</text>
<text x="228.8" y="38.8">MOD2_GPIO0</text>
<text x="228.8" y="40.5">MOD2_GPIO1</text>
<text x="228.8" y="37">MOD1_GPIO1</text>
<text x="153.9" y="42.2">SPI1_MOSI</text>
<text x="153.9" y="44">SPI1_MISO</text>
<text x="153.9" y="47.5">SPI1_NSS</text>
<text x="153.9" y="45.7">SPI1_SCK</text>
<text x="178.3" y="42.2">SPI1_MOSI</text>
<text x="178.3" y="44">SPI1_MISO</text>
<text x="178.3" y="47.5">SPI1_NSS</text>
<text x="178.3" y="45.7">SPI1_SCK</text>
<text x="201" y="42.2">SPI1_MOSI</text>
<text x="201" y="44">SPI1_MISO</text>
<text x="201" y="47.5">SPI1_NSS</text>
<text x="201" y="45.7">SPI1_SCK</text>
<text x="228.8" y="42.2">SPI1_MOSI</text>
<text x="228.8" y="44">SPI1_MISO</text>
<text x="228.8" y="47.5">SPI1_NSS</text>
<text x="228.8" y="45.7">SPI1_SCK</text>
<text x="153.9" y="49.2">MOD3_GPIO1</text>
<text x="153.9" y="52.7">MOD4_GPIO1</text>
<text x="153.9" y="50.9">MOD4_GPIO0</text>
<text x="178.3" y="49.2">MOD3_GPIO1</text>
<text x="178.3" y="52.7">MOD4_GPIO1</text>
<text x="178.3" y="50.9">MOD4_GPIO0</text>
<text x="201" y="49.2">MOD3_GPIO1</text>
<text x="201" y="52.7">MOD4_GPIO1</text>
<text x="201" y="50.9">MOD4_GPIO0</text>
<text x="228.8" y="49.2">MOD3_GPIO1</text>
<text x="228.8" y="52.7">MOD4_GPIO1</text>
<text x="228.8" y="50.9">MOD4_GPIO0</text>
<text x="153.9" y="57.9">I2C1_SDA</text>
<text x="153.9" y="59.6">I2C1_SCL</text>
<text x="153.9" y="54.4">CANL</text>
<text x="153.9" y="56.2">CANH</text>
<text x="178.3" y="57.9">I2C1_SDA</text>
<text x="178.3" y="59.6">I2C1_SCL</text>
<text x="178.3" y="54.4">CANL</text>
<text x="178.3" y="56.2">CANH</text>
<text x="201" y="57.9">I2C1_SDA</text>
<text x="201" y="59.6">I2C1_SCL</text>
<text x="201" y="54.4">CANL</text>
<text x="201" y="56.2">CANH</text>
<text x="228.8" y="57.9">I2C1_SDA</text>
<text x="228.8" y="59.6">I2C1_SCL</text>
<text x="228.8" y="54.4">CANL</text>
<text x="228.8" y="56.2">CANH</text>
<text x="31.1" y="64.1">MODULE6</text>
<text x="95.6" y="64.1">MODULE8</text>
<text x="153.9" y="61.4">USART2_RX</text>
<text x="153.9" y="64.9">I2C2_SDA</text>
<text x="153.9" y="63.1">USART2_TX</text>
<text x="178.3" y="61.4">USART2_RX</text>
<text x="178.3" y="64.9">I2C2_SDA</text>
<text x="178.3" y="63.1">USART2_TX</text>
<text x="201" y="61.4">USART2_RX</text>
<text x="201" y="64.9">I2C2_SDA</text>
<text x="201" y="63.1">USART2_TX</text>
<text x="228.8" y="61.4">USART2_RX</text>
<text x="228.8" y="64.9">I2C2_SDA</text>
<text x="228.8" y="63.1">USART2_TX</text>
<text x="20.3" y="68.4">SPI2_MOSI</text>
<text x="20.3" y="70.1">SPI2_MISO</text>
<text x="20.9" y="71.8">SPI2_SCK</text>
<text x="52.9" y="71.8">I2C1_SDA</text>
<text x="52.9" y="68.4">CANL</text>
<text x="52.9" y="70.1">CANH</text>
<text x="84.7" y="68.4">SPI1_MOSI</text>
<text x="84.7" y="70.1">SPI1_MISO</text>
<text x="85.4" y="71.8">SPI1_SCK</text>
<text x="117.3" y="71.8">I2C2_SDA</text>
<text x="117.3" y="68.4">CANL</text>
<text x="117.3" y="70.1">CANH</text>
<text x="153.9" y="66.6">I2C2_SCL</text>
<text x="178.3" y="66.6">I2C2_SCL</text>
<text x="201" y="66.6">I2C2_SCL</text>
<text x="228.8" y="66.6">I2C2_SCL</text>
<text x="18.8" y="73.6">MOD2_GPIO0</text>
<text x="18.8" y="75.3">MOD2_GPIO1</text>
<text x="52.9" y="73.6">I2C1_SCL</text>
<text x="52.9" y="75.3">USART2_RX</text>
<text x="52.9" y="77.1">USART2_TX</text>
<text x="83.2" y="75.3">MOD4_GPIO1</text>
<text x="83.2" y="73.6">MOD4_GPIO0</text>
<text x="117.3" y="75.3">USART2_RX</text>
<text x="117.3" y="73.6">I2C2_SCL</text>
<text x="117.3" y="77.1">USART2_TX</text>
<text x="31.3" y="79.6">PI-module-male</text>
<text x="95.8" y="79.6">PI-module-male</text>
</g>
<g font-size="1" fill="#808080">
<text x="26.7" y="24.7">3.3V</text>
<text x="53.8" y="28.9" transform="rotate(-90 53.8 28.9)">GND</text>
<text x="91.1" y="24.7">3.3V</text>
<text x="118.2" y="28.9" transform="rotate(-90 118.2 28.9)">GND</text>
<text x="154.8" y="27.2" transform="rotate(-90 154.8 27.2)">GND</text>
<text x="155.1" y="28.9" transform="rotate(-90 155.1 28.9)">3.3V</text>
<text x="179.2" y="27.2" transform="rotate(-90 179.2 27.2)">GND</text>
<text x="179.5" y="28.9" transform="rotate(-90 179.5 28.9)">3.3V</text>
<text x="201.8" y="27.2" transform="rotate(-90 201.8 27.2)">GND</text>
<text x="202.2" y="28.9" transform="rotate(-90 202.2 28.9)">3.3V</text>
<text x="229.7" y="27.2" transform="rotate(-90 229.7 27.2)">GND</text>
<text x="230" y="28.9" transform="rotate(-90 230 28.9)">3.3V</text>
<text x="26.7" y="63">3.3V</text>
<text x="91.1" y="63">3.3V</text>
<text x="53.8" y="67.3" transform="rotate(-90 53.8 67.3)">GND</text>
<text x="118.2" y="67.3" transform="rotate(-90 118.2 67.3)">GND</text>
<text x="154.8" y="69" transform="rotate(-90 154.8 69)">GND</text>
<text x="179.2" y="69" transform="rotate(-90 179.2 69)">GND</text>
<text x="201.8" y="69" transform="rotate(-90 201.8 69)">GND</text>
<text x="229.7" y="69" transform="rotate(-90 229.7 69)">GND</text>
</g>
</svg>
